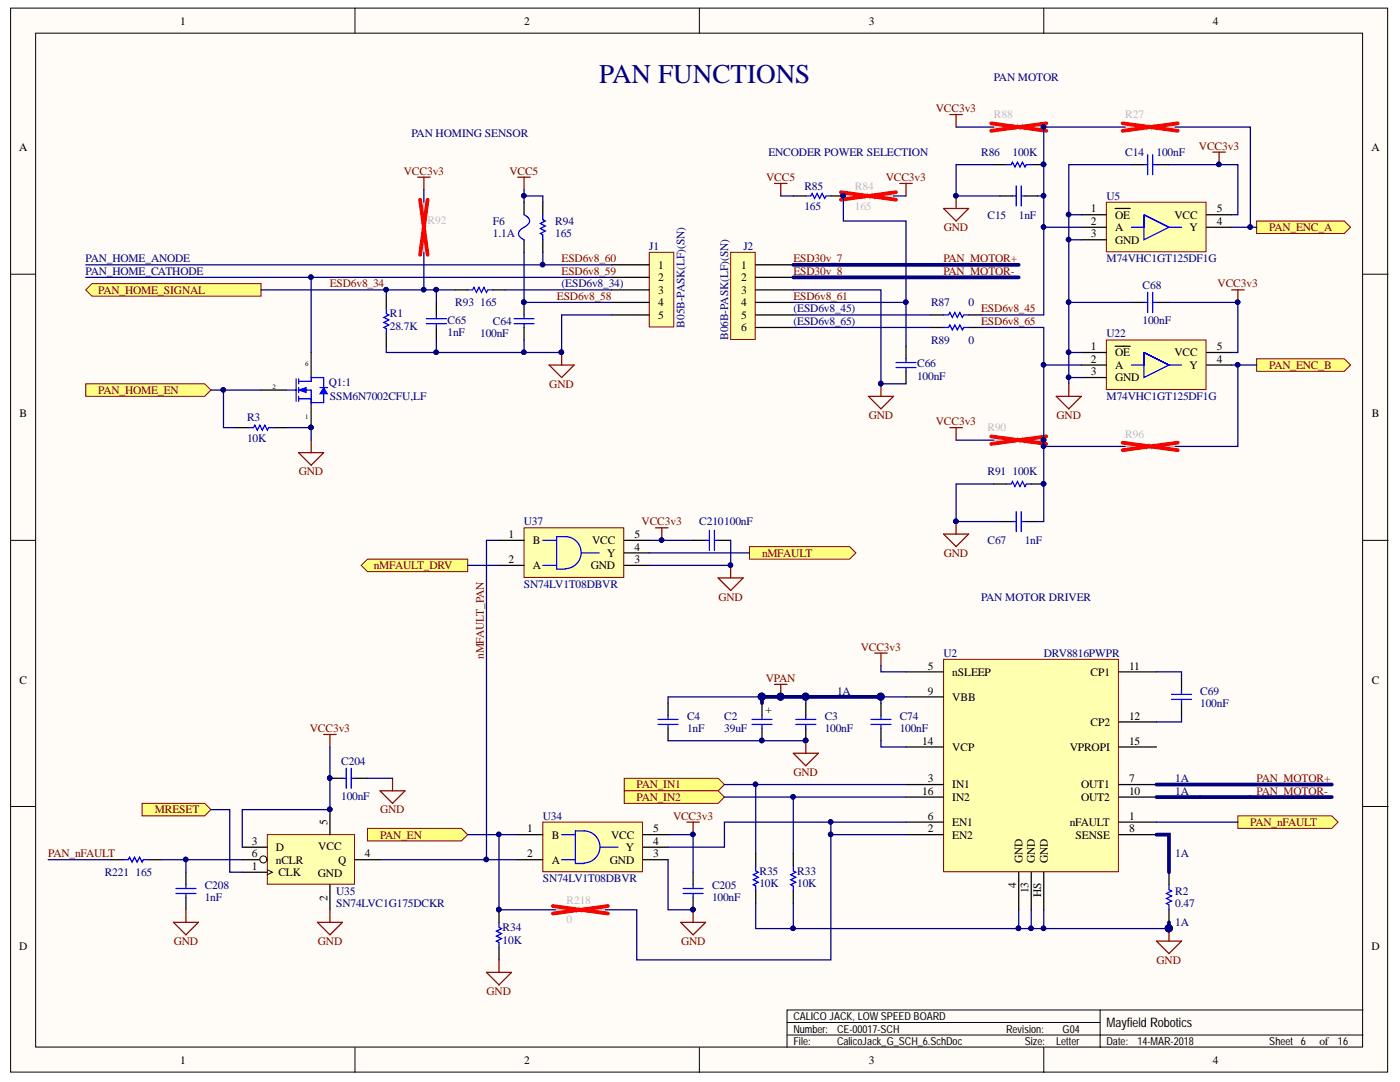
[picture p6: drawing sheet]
<svg xmlns="http://www.w3.org/2000/svg" width="279mm" height="216mm" viewBox="0 0 279 216" stroke-linecap="round" stroke-linejoin="round" font-family="sans-serif">
<g fill="#fffcf8" stroke="#000" stroke-width=".2">
<path d="M2.1 1.6h274.8v212.3h-274.8z"/>
<path d="M7.1 6.6h264.8v202.3h-264.8z"/>
</g>
<g fill="none" stroke="#000" stroke-width=".2">
<path d="M70.8 1.6v5M139.6 1.6v5M208.3 1.6v5M2.1 54.7h5M272 54.7h5M2.1 107.8h5M272 107.8h5M2.1 160.9h5M272 160.9h5M70.8 209v5M139.6 209v5M157.1 206.5h114.9"/>
<path d="M157.1 204h62.5M208.3 209v5M219.6 201.5v7.5M272 201.5h-114.9v7.5"/>
</g>
<path d="M17.1 57.8l1.3-1.2h33.7v2.5h-33.7z" fill-rule="evenodd" fill="#ffff80" stroke="#800000" stroke-width=".2"/>
<path d="M83.3 35.4h2.5M84.6 35.4v2.5M103.3 35.4h2.5M104.6 35.4v2.5M109.6 72.8h5l-2.5 2.5zM112.1 70.3v2.5M59.6 90.3h5l-2.5 2.5zM62.1 87.8v2.5" fill="none" stroke="#800000" stroke-width=".25"/>
<circle cx="112" cy="70.3" r=".45" fill="#000080" stroke="#000080" stroke-width=".2"/>
<path d="M108.3 40.4v2.5M108.3 47.8v2.5" fill="none" stroke="#000" stroke-width=".25"/>
<path d="M108.3 42.9v.9l.5 .3-1 .5 1 .5-1 .5 1 .5-1 .5 .5 .2v1" fill="none" stroke="#00f" stroke-width=".25"/>
<path d="M17.1 76.6h23.8l1.2 1.2-1.2 1.3h-23.8z" fill-rule="evenodd" fill="#ffff80" stroke="#800000" stroke-width=".2"/>
<path d="M188.3 131.6h34.9v42.3h-34.9z" fill="#ffffb0" stroke="#800000" stroke-width=".2"/>
<g fill="none" stroke="#000" stroke-width=".25">
<path d="M180.8 134.1h7.5M180.8 139.1h7.5M223.3 134.1h7.5M180.8 159h7.5M180.8 149.1h7.5M180.8 156.5h7.5M223.3 159h7.5M223.3 149.1h7.5M223.3 156.5h7.5M223.3 144.1h7.5M180.8 164h7.5M180.8 166.5h7.5"/>
<path d="M203.3 174v7.5M205.8 174v7.5M208.3 174v7.5M223.3 164h7.5M223.3 166.5h7.5"/>
</g>
<g fill="#ffff80" stroke="#800000" stroke-width=".2">
<path d="M124.6 155.3h18.7l1.3 1.2-1.3 1.3h-18.7z" fill-rule="evenodd"/>
<path d="M124.6 157.8h18.7l1.3 1.2-1.3 1.3h-18.7z" fill-rule="evenodd"/>
<path d="M73.3 165.3h18.8l1.2 1.2-1.2 1.3h-18.8z" fill-rule="evenodd"/>
<path d="M247 162.8h18.8l1.2 1.2-1.2 1.3h-18.8z" fill-rule="evenodd"/>
</g>
<path d="M174.6 130.3h2.5M175.8 130.3v2.5" fill="none" stroke="#800000" stroke-width=".25"/>
<g fill="#ffff80" stroke="#800000" stroke-width=".2">
<path d="M250.8 44.1h17.5l1.2 1.2-1.2 1.3h-17.5z" fill-rule="evenodd"/>
<path d="M250.8 71.6h17.5l1.2 1.2-1.2 1.3h-17.5z" fill-rule="evenodd"/>
</g>
<path d="M173.3 79.1h5l-2.5 2.5zM175.8 76.6v2.5M189.6 85.3h2.5M190.8 85.3v2.5M154.6 136.6h2.5M155.8 136.6v2.5" fill="none" stroke="#800000" stroke-width=".25"/>
<g fill="#000080" stroke="#000080" stroke-width=".2">
<circle cx="175.8" cy="76.5" r=".45"/>
<circle cx="155.8" cy="139" r=".7"/>
<circle cx="208.3" cy="25.3" r=".45"/>
<circle cx="208.3" cy="87.8" r=".45"/>
<circle cx="104.5" cy="60.3" r=".45"/>
<circle cx="160.8" cy="147.8" r=".45"/>
<circle cx="62" cy="85.3" r=".45"/>
</g>
<g fill="none" stroke="#000" stroke-width=".25">
<path d="M199.6 39.1h2.5M204.6 39.1h2.5M90.8 57.8h2.5M98.3 57.8h2.5M52.1 77.8h5M62.1 70.3v5M104.6 60.3v2.5M104.6 65.3v2.5M180.8 69.1v2.5M180.8 74.1v2.5M185.8 62.8h2.5M185.8 65.3h2.5"/>
<path d="M193.3 62.8h2.5M193.3 65.3h2.5M62.1 80.3v5M199.6 104.1h2.5M204.6 104.1h2.5M235.8 135.3v2.5M160.8 140.3v2.5M160.8 145.3v2.5M175.8 140.3v2.5M175.8 145.3v2.5M235.8 140.3v2.5"/>
</g>
<g fill="none" stroke="#00f" stroke-width=".25">
<path d="M202.1 39.1h.7M202.8 37.1v4M203.8 37.1v4M203.8 39.1h.8M93.3 57.8h1l.3-.5 .5 1 .5-1 .5 1 .5-1 .5 1 .2-.5h1M57.1 77.8h2M59.1 75.6v4.5M59.6 79.6h2.5M59.6 77.8h2.5v2.5M59.6 76.1h2.5M59.6 75.6v1M59.6 77.3v1"/>
<path d="M59.6 79.1v1M64.6 75.3v2M102.6 63.6h4M102.6 64.6h4M104.6 62.8v.8M104.6 64.6v.7M178.8 72.3h4M178.8 73.3h4M180.8 71.6v.7M180.8 73.3v.8M188.3 62.8h1l.3-.5 .5 1 .5-1 .5 1 .5-1 .5 1 .2-.5h1M188.3 65.3h1l.3-.5 .5 1 .5-1 .5 1 .5-1 .5 1 .2-.5h1"/>
<path d="M202.1 104.1h.7M202.8 102.1v4M203.8 102.1v4M203.8 104.1h.8M233.8 138.6h4M233.8 139.6h4M235.8 137.8v.8M235.8 139.6v.7M158.8 143.6h4M158.8 144.6h4M160.8 142.8v.8M160.8 144.6v.7"/>
<path d="M173.8 143.6h4M173.8 144.6h4M175.8 142.8v.8M175.8 144.6v.7"/>
</g>
<path d="M198.3 25.4h3.5l.3-.5 .5 1 .5-1 .5 1 .5-1 .5 1 .2-.5h3.5M84.6 40.4v3.4l.5 .3-1 .5 1 .5-1 .5 1 .5-1 .5 .5 .2v3.5M198.3 87.8h3.5l.3-.5 .5 1 .5-1 .5 1 .5-1 .5 1 .2-.5h3.5" fill="none" stroke="#bfbebc" stroke-width=".25"/>
<path d="M83.8 39.9l1.5 10.9M85.3 39.9l-1.5 10.9M197.8 24.6l11 1.5M208.8 24.6l-11 1.5M197.8 87.1l11 1.5M208.8 87.1l-11 1.5" fill="none" stroke="#f00" stroke-width=".75"/>
<path d="M59.6 77.8l1.5-.5v1z" fill="#00f"/>
<path d="M59.6 77.8l1.5-.5v1z" fill="none" stroke="#00f" stroke-width=".2"/>
<path d="M62.1 79.6v.7M64.6 75.3h-2.5v.8M64.6 78.6v1.7" fill="none" stroke="#00f" stroke-width=".25"/>
<path d="M64.6 77.3l.7 1.3h-1.5z" fill="#00f"/>
<path d="M64.6 77.3l.7 1.3h-1.5z" fill="none" stroke="#00f" stroke-width=".2"/>
<g fill="none" stroke="#00f" stroke-width=".25">
<path d="M63.8 77.3h1.5M77.1 61.6v1l.5 .2-1 .5 1 .5-1 .5 1 .5-1 .5 .5 .3v1M85.1 63.6h4M85.1 64.6h4M87.1 62.8v.8M87.1 64.6v.7M49.6 85.3h1l.3-.5 .5 1 .5-1 .4 1 .5-1 .5 1 .3-.5h1M62.1 80.3h2.5M150.1 144.6h4M150.1 143.6h4M152.1 142.8v.8M152.1 144.6v.7"/>
<path d="M150.8 172.8v1l.5 .2-1 .5 1 .5-1 .5 1 .5-1 .5 .5 .3v1M158.3 172.8v1l.5 .2-1 .5 1 .5-1 .5 1 .5-1 .5 .5 .3v1M233.3 176.5v1l.5 .3-1 .5 1 .5-1 .5 1 .5-1 .5 .5 .2v1M99.6 184v1l.5 .3-1 .5 1 .5-1 .5 1 .5-1 .5 .5 .2v1"/>
</g>
<g fill="#000080" stroke="#000080" stroke-width=".2">
<circle cx="62" cy="85.3" r=".45"/>
<circle cx="233.2" cy="185.2" r=".7"/>
<circle cx="160.8" cy="147.8" r=".45"/>
<circle cx="99.5" cy="181.5" r=".45"/>
<circle cx="152" cy="147.8" r=".45"/>
</g>
<g fill="none" stroke="#000" stroke-width=".25">
<path d="M77.1 59.1v2.5M77.1 66.6v2.5M87.1 60.3v2.5M87.1 65.3v2.5M47.1 85.3h2.5M54.6 85.3h2.5M152.1 140.3v2.5M152.1 145.3v2.5M150.8 170.3v2.5M150.8 177.8v2.5M158.3 170.3v2.5M158.3 177.8v2.5"/>
<path d="M233.3 174v2.5M99.6 181.5v2.5M99.6 189v2.5M233.3 181.5v2.5"/>
</g>
<path d="M158.3 150.3h5l-2.5 2.5zM160.8 147.8v2.5M230.8 187.8h5l-2.5 2.5zM233.3 185.3v2.5" fill="none" stroke="#800000" stroke-width=".25"/>
<path d="M220.8 40.4h19.9v9.8h-19.9z" fill="#ffffb0" stroke="#800000" stroke-width=".2"/>
<path d="M215.8 42.9h5M215.8 45.3h5M215.8 47.8h5M222.6 41.6h2.9M240.8 42.9h5M240.8 45.3h5" fill="none" stroke="#000" stroke-width=".25"/>
<path d="M225.8 45.3h2.5v-2.4v4.9l5-2.5-5-2.4 5 2.4h2.5" fill="none" stroke="#00f" stroke-width=".25"/>
<path d="M220.8 67.8h19.9v9.9h-19.9z" fill="#ffffb0" stroke="#800000" stroke-width=".2"/>
<g fill="none" stroke="#000" stroke-width=".25">
<path d="M198.3 32.9h2.5M205.8 32.9h2.5M225.8 32.9h2.5M230.8 32.9h2.5M215.8 70.3h5M215.8 72.8h5M215.8 75.3h5M222.6 69.1h2.9M225.8 60.3h2.5M230.8 60.3h2.5M240.8 70.3h5M240.8 72.8h5"/>
<path d="M198.3 96.6h2.5M205.8 96.6h2.5M133.3 140.3v2.5M133.3 145.3v2.5"/>
</g>
<g fill="none" stroke="#00f" stroke-width=".25">
<path d="M200.8 32.9h1l.3-.5 .5 1 .5-1 .5 1 .5-1 .5 1 .2-.5h1M228.3 32.9h.7M229 30.9v4M230 30.9v4M230 32.9h.8M229 58.3v4M230 58.3v4M225.8 72.8h2.5v-2.5v5l5-2.5-5-2.5 5 2.5h2.5M228.3 60.3h.7M230 60.3h.8M200.8 96.6h1l.3-.5 .5 1 .5-1 .5 1 .5-1 .5 1 .2-.5h1M131.3 143.6h4"/>
<path d="M131.3 144.6h4M133.3 142.8v.8M133.3 144.6v.7"/>
</g>
<g fill="none" stroke="#800000" stroke-width=".25">
<path d="M154.6 36.6h2.5M155.8 36.6v2.5M179.6 36.6h2.5M180.8 36.6v2.5M189.6 22.9h2.5M190.8 22.9v2.5M190.8 39.1v2.5M242 30.4h2.5M243.3 30.4v2.5M188.3 41.6h5l-2.5 2.5zM245.8 57.8h2.5M247 57.8v2.5"/>
<path d="M210.8 79.1h5l-2.5 2.5zM213.3 76.6v2.5M188.3 106.6h5l-2.5 2.5zM190.8 104.1v2.5"/>
</g>
<path d="M224.5 25.4h3.5l.3-.5 .5 1 .5-1 .5 1 .5-1 .5 1 .2-.5h3.5M224.5 89.1h3.5l.3-.5 .5 1 .5-1 .5 1 .5-1 .5 1 .2-.5h3.5" fill="none" stroke="#bfbebc" stroke-width=".25"/>
<path d="M224 24.6l11 1.5M235 24.6l-11 1.5M224 88.3l11 1.5M235 88.3l-11 1.5" fill="none" stroke="#f00" stroke-width=".75"/>
<g fill="#000080" stroke="#000080" stroke-width=".2">
<circle cx="243.2" cy="32.8" r=".45"/>
<circle cx="247" cy="60.3" r=".45"/>
<circle cx="190.8" cy="39.1" r=".45"/>
<circle cx="190.8" cy="104" r=".45"/>
<circle cx="208.3" cy="96.5" r=".45"/>
<circle cx="208.3" cy="32.8" r=".45"/>
</g>
<path d="M129.6 50.3h4.9v14.9h-4.9z" fill="#ffffb0" stroke="#800000" stroke-width=".2"/>
<path d="M122.1 52.8h7.5M122.1 55.3h7.5M122.1 57.8h7.5M122.1 60.3h7.5M122.1 62.8h7.5" fill="none" stroke="#000" stroke-width=".25"/>
<path d="M145.8 50.3h4.9v17.4h-4.9z" fill="#ffffb0" stroke="#800000" stroke-width=".2"/>
<path d="M150.8 52.8h7.5M150.8 55.3h7.5M150.8 57.8h7.5M150.8 60.3h7.5M150.8 62.8h7.5M150.8 65.3h7.5" fill="none" stroke="#000" stroke-width=".25"/>
<path d="M53.3 166.5h17.4v9.9h-17.4z" fill="#ffffb0" stroke="#800000" stroke-width=".2"/>
<path d="M48.4 174h4.9M48.4 171.5h4.9M65.8 161.5v5M65.8 176.5v5" fill="none" stroke="#000" stroke-width=".25"/>
<circle cx="65.8" cy="161.5" r=".45" fill="#000080" stroke="#000080" stroke-width=".2"/>
<path d="M53.3 173.5l1 .5-1 .5" fill="none" stroke="#000" stroke-width=".2"/>
<circle cx="52.5" cy="171.5" r=".7" fill="#fffcf8" stroke="#000" stroke-width=".2"/>
<path d="M48.4 169h4.9M70.8 171.5h5" fill="none" stroke="#000" stroke-width=".25"/>
<circle cx="65.8" cy="161.5" r=".45" fill="#000080" stroke="#000080" stroke-width=".2"/>
<path d="M108.3 164h19.9v9.9h-19.9z" fill="#ffffb0" stroke="#800000" stroke-width=".2"/>
<path d="M65.8 155.3h2.5M70.8 155.3h2.5M103.3 166.5h5M103.3 171.5h5M128.3 166.5h5M128.3 171.5h5M128.3 169h5M138.3 174v2.5M138.3 179v2.5" fill="none" stroke="#000" stroke-width=".25"/>
<g fill="none" stroke="#00f" stroke-width=".25">
<path d="M68.3 155.3h.8M69.1 153.3v4M70.1 153.3v4M70.1 155.3h.7M112.1 166.5h2.7M112.1 171.5h2.7M116.6 165.8a3.2 3.2 0 0 1 3.1 3.2 3.2 3.2 0 0 1-3.1 3.2M116.6 165.8h-1.8v6.5h1.8M119.8 169h3.5M136.3 177.3h4M136.3 178.3h4M138.3 176.5v.8"/>
<path d="M138.3 178.3v.7"/>
</g>
<g fill="#000080" stroke="#000080" stroke-width=".2">
<circle cx="138.3" cy="181.5" r=".45"/>
<circle cx="138.3" cy="166.5" r=".45"/>
<circle cx="65.8" cy="155.3" r=".45"/>
</g>
<path d="M64.6 146.6h2.5M65.8 146.6v2.5M75.8 157.8h5l-2.5 2.5zM78.3 155.3v2.5M137.1 164h2.5M138.3 164v2.5M63.3 184h5l-2.5 2.5zM65.8 181.5v2.5M97.1 194h5l-2.5 2.5zM99.6 191.5v2.5M135.8 184h5l-2.5 2.5zM138.3 181.5v2.5" fill="none" stroke="#800000" stroke-width=".25"/>
<path d="M28.4 160.3h12.5l1.2 1.2-1.2 1.3h-12.5z" fill-rule="evenodd" fill="#ffff80" stroke="#800000" stroke-width=".2"/>
<path d="M110.8 181.5h3.5l.3-.5 .5 1 .5-1 .5 1 .5-1 .5 1 .2-.5h3.5" fill="none" stroke="#bfbebc" stroke-width=".25"/>
<path d="M110.3 180.8l11 1.5M121.3 180.8l-11 1.5" fill="none" stroke="#f00" stroke-width=".75"/>
<path d="M22.1 171.5h2.5M29.6 171.5h2.5M37.1 174v2.5M37.1 179v2.5" fill="none" stroke="#000" stroke-width=".25"/>
<path d="M24.6 171.5h1l.3-.5 .5 1 .5-1 .5 1 .5-1 .5 1 .2-.5h1M35.1 177.3h4M35.1 178.3h4M37.1 176.5v.8M37.1 178.3v.7" fill="none" stroke="#00f" stroke-width=".25"/>
<path d="M34.6 184h5l-2.5 2.5zM37.1 181.5v2.5" fill="none" stroke="#800000" stroke-width=".25"/>
<path d="M72.1 112.8l1.2-1.2h20v2.5h-20z" fill-rule="evenodd" fill="#ffff80" stroke="#800000" stroke-width=".2"/>
<path d="M104.6 105.3h19.9v9.9h-19.9z" fill="#ffffb0" stroke="#800000" stroke-width=".2"/>
<path d="M99.6 107.8h5M99.6 112.8h5M124.6 107.8h5M124.6 112.8h5M124.6 110.3h5M138.3 107.8h2.5M143.3 107.8h2.5" fill="none" stroke="#000" stroke-width=".25"/>
<path d="M108.3 107.8h2.8M108.3 112.8h2.8M112.8 113.5a3.2 3.2 0 0 0 3.2-3.2 3.2 3.2 0 0 0-3.2-3.2h-1.7v6.5h1.7M116.1 110.3h3.5M140.8 107.8h.8M141.6 105.8v4M142.6 107.8h.7M142.6 105.8v4" fill="none" stroke="#00f" stroke-width=".25"/>
<path d="M130.8 105.3h2.5M132.1 105.3v2.5M143.3 115.3h5l-2.5 2.5zM145.8 112.8v2.5" fill="none" stroke="#800000" stroke-width=".25"/>
<g fill="#000080" stroke="#000080" stroke-width=".2">
<circle cx="132" cy="107.8" r=".45"/>
<circle cx="145.8" cy="112.8" r=".45"/>
</g>
<path d="M149.6 109.1h20l1.2 1.2-1.2 1.3h-20z" fill-rule="evenodd" fill="#ffff80" stroke="#800000" stroke-width=".2"/>
<path d="M158.3 39.1h2.5M165.8 39.1h2.5M104.6 40.4v2.5M104.6 47.8v2.5" fill="none" stroke="#000" stroke-width=".25"/>
<path d="M160.8 39.1h1l.3-.5 .5 1 .5-1 .5 1 .5-1 .5 1 .2-.5h1M104.6 42.9l.2 .1a1.16 1.16 0 0 1 .9 1.1 1.16 1.16 0 0 1-.9 1.1l-.4 .2a1.18 1.18 0 0 0-.9 1 1.18 1.18 0 0 0 .7 1.2l.4 .2" fill="none" stroke="#00f" stroke-width=".25"/>
<g fill="#000080" stroke="#000080" stroke-width=".2">
<circle cx="168.3" cy="39.1" r=".45"/>
<circle cx="84.5" cy="57.8" r=".45"/>
<circle cx="108.3" cy="52.8" r=".45"/>
<circle cx="150.8" cy="156.5" r=".45"/>
<circle cx="158.3" cy="159" r=".45"/>
<circle cx="165.8" cy="166.5" r=".45"/>
<circle cx="165.8" cy="164" r=".45"/>
<circle cx="175.8" cy="139" r=".7"/>
<circle cx="160.8" cy="139" r=".7"/>
<circle cx="155.8" cy="139" r=".7"/>
<circle cx="152" cy="139" r=".7"/>
<circle cx="44.6" cy="77.8" r=".45"/>
<circle cx="62" cy="85.3" r=".45"/>
<circle cx="87" cy="57.8" r=".45"/>
<circle cx="104.5" cy="70.3" r=".45"/>
<circle cx="112" cy="70.3" r=".45"/>
<circle cx="87" cy="70.3" r=".45"/>
<circle cx="158.3" cy="185.2" r=".45"/>
<circle cx="203.3" cy="185.2" r=".45"/>
<circle cx="205.8" cy="185.2" r=".45"/>
<circle cx="208.3" cy="185.2" r=".45"/>
<circle cx="233.2" cy="185.2" r=".7"/>
<circle cx="62" cy="55.3" r=".45"/>
<circle cx="175.8" cy="76.5" r=".45"/>
<circle cx="180.8" cy="60.3" r=".45"/>
<circle cx="249.5" cy="45.3" r=".45"/>
<circle cx="247" cy="72.8" r=".45"/>
<circle cx="208.3" cy="45.3" r=".45"/>
<circle cx="208.3" cy="72.8" r=".45"/>
<circle cx="213.3" cy="42.8" r=".45"/>
<circle cx="213.3" cy="47.8" r=".45"/>
<circle cx="213.3" cy="60.3" r=".45"/>
<circle cx="213.3" cy="70.3" r=".45"/>
<circle cx="213.3" cy="75.3" r=".45"/>
<circle cx="243.2" cy="32.8" r=".45"/>
<circle cx="247" cy="60.3" r=".45"/>
<circle cx="208.3" cy="25.3" r=".45"/>
<circle cx="208.3" cy="32.8" r=".45"/>
<circle cx="208.3" cy="39.1" r=".45"/>
<circle cx="190.8" cy="39.1" r=".45"/>
<circle cx="190.8" cy="104" r=".45"/>
<circle cx="208.3" cy="89" r=".45"/>
<circle cx="208.3" cy="96.5" r=".45"/>
<circle cx="208.3" cy="87.8" r=".45"/>
<circle cx="77" cy="57.8" r=".45"/>
<circle cx="152" cy="147.8" r=".45"/>
<circle cx="160.8" cy="147.8" r=".45"/>
<circle cx="138.3" cy="181.5" r=".45"/>
<circle cx="138.3" cy="166.5" r=".45"/>
<circle cx="65.8" cy="161.5" r=".45"/>
<circle cx="65.8" cy="155.3" r=".45"/>
<circle cx="37.1" cy="171.5" r=".45"/>
<circle cx="99.5" cy="181.5" r=".45"/>
<circle cx="99.5" cy="166.5" r=".45"/>
<circle cx="97" cy="171.5" r=".45"/>
<circle cx="132" cy="107.8" r=".45"/>
<circle cx="145.8" cy="112.8" r=".45"/>
<circle cx="104.5" cy="39.1" r=".45"/>
<circle cx="104.5" cy="60.3" r=".45"/>
</g>
<path d="M168.3 39.1h3.5l.3-.5 .5 1 .5-1 .5 1 .5-1 .5 1 .2-.5h3.5" fill="none" stroke="#bfbebc" stroke-width=".25"/>
<path d="M167.8 38.4l11 1.5M178.8 38.4l-11 1.5" fill="none" stroke="#f00" stroke-width=".75"/>
<g fill="none" stroke="#000080" stroke-width=".25">
<path d="M84.6 37.9v2.5M104.6 37.9v1.2M155.8 39.1h2.5M168.3 39.1v5h12.5v16.2M178.3 39.1h2.5M190.8 25.4h7.5M198.3 32.9h-7.5v6.2h8.8M207.1 39.1h1.2M224.5 25.4h-16.2v19.9M225.8 32.9h-12.5v43.7M233.3 32.9h13.7v10h-1.2M234.5 25.4h15v19.9"/>
<path d="M17.1 52.8h105M17.1 55.3h105M52.1 57.8h25M62.1 55.3v15M84.6 50.3v7.5M87.1 57.8v2.5M90.8 57.8h-13.7v1.3M100.8 57.8h21.3M104.6 40.4v-1.3h3.7v1.3M104.6 50.3v10h17.5M108.3 50.3v2.5M158.3 57.8h17.5v18.8h5"/>
<path d="M213.3 47.8h2.5M213.3 42.9h2.5M215.8 45.3h-7.5v17.5h-12.5M245.8 45.3h5M42.1 77.8h10M44.6 77.8v7.5h2.5M77.1 69.1v1.2h10M87.1 67.8v2.5h17.5M122.1 62.8h-10v7.5h-7.5v-2.5M158.3 60.3h22.5v8.8M158.3 62.8h27.5M158.3 65.3h27.5"/>
<path d="M195.8 65.3h12.5v7.5h7.5M208.3 72.8v31.3h-1.2M213.3 75.3h2.5M213.3 70.3h2.5M213.3 60.3h12.5M233.3 60.3h13.7v10h-1.2M245.8 72.8h5M247 72.8v16.3h-12.5M57.1 85.3h5v2.5M190.8 87.8h7.5M198.3 96.6h-7.5v7.5h8.8M208.3 89.1h16.2"/>
<path d="M93.3 112.8h6.3M99.6 107.8h-2.5v63.7M129.6 107.8h8.7M129.6 110.3h20M145.8 107.8v5h-16.2M152.1 139.1h-18.8v1.2M160.8 139.1v1.2M175.8 132.8v1.3h5M180.8 139.1h-5v1.2M230.8 134.1h5v1.2M65.8 149.1v12.4h-17.4v7.5M73.3 155.3h5"/>
<path d="M133.3 147.8h27.5M144.6 156.5h36.2M144.6 159h36.2M150.8 156.5v13.8M158.3 159v11.3M175.8 147.8v1.3h5M235.8 142.8v1.3h-5M9.6 171.5h12.5M32.1 171.5h16.3M37.1 171.5v2.5M42.1 161.5h3.8v12.5h2.5M75.8 171.5h27.5"/>
<path d="M93.3 166.5h10M99.6 166.5v15h11.2M133.3 171.5v10h5M133.3 166.5h5v7.5M165.8 164v2.5h15M165.8 166.5v25h-38.7v-10h-6.3M180.8 164h-36.2v5h-11.3M230.8 164h16.2M150.8 180.3v5h52.5M158.3 180.3v5M203.3 185.3h30M203.3 181.5v3.8"/>
<path d="M205.8 181.5v3.8M208.3 181.5v3.8"/>
</g>
<path d="M158.3 52.8h45M158.3 55.3h45M175.8 139.1h-23.7v1.2M230.8 156.5h35M230.8 159h35M230.8 166.5h2.5v7.5M233.3 184v1.3" fill="none" stroke="#000080" stroke-width=".75"/>
<text font-size="5.4" fill="#000080" x="119.6" y="16.7">PAN FUNCTIONS</text>
<text font-size="2.6" x="220.8" y="205">Mayfield Robotics</text>
<g font-size="2.3">
<text x="35.9" y="4.9">1</text>
<text x="104.6" y="4.9">2</text>
<text x="173.4" y="4.9">3</text>
<text x="242.1" y="4.9">4</text>
<text x="3.8" y="30.2">A</text>
<text x="273.7" y="30.2">A</text>
<text x="217.7" y="42.4">1</text>
<text x="217.7" y="44.9">2</text>
<text x="217.7" y="47.4">3</text>
<text x="222.5" y="43.6">OE</text>
<text x="222.5" y="46.1">A</text>
<text x="234.4" y="43.6">VCC</text>
<text x="237.4" y="46.1">Y</text>
<text x="242.8" y="44.9">4</text>
<text x="242.8" y="42.4">5</text>
<text x="131.4" y="53.6">1</text>
<text x="147.9" y="53.6">1</text>
<text x="222.5" y="48.6">GND</text>
<text x="131.4" y="56.1">2</text>
<text x="131.4" y="58.6">3</text>
<text x="147.9" y="56.1">2</text>
<text x="147.9" y="58.6">3</text>
<text x="131.4" y="61.1">4</text>
<text x="131.4" y="63.6">5</text>
<text x="147.9" y="61.1">4</text>
<text x="147.9" y="63.6">5</text>
<text x="147.9" y="66.1">6</text>
<text x="217.7" y="69.8">1</text>
<text x="222.5" y="71.1">OE</text>
<text x="234.4" y="71.1">VCC</text>
<text x="242.8" y="69.8">5</text>
<text x="217.7" y="72.4">2</text>
<text x="217.7" y="74.8">3</text>
<text x="222.5" y="73.6">A</text>
<text x="222.5" y="76.1">GND</text>
<text x="237.4" y="73.6">Y</text>
<text x="242.8" y="72.4">4</text>
<text x="3.9" y="83.3">B</text>
<text x="273.8" y="83.3">B</text>
<text x="101.5" y="107.3">1</text>
<text x="126.6" y="107.3">5</text>
<text x="101.5" y="112.3">2</text>
<text x="106.3" y="108.6">B</text>
<text x="106.3" y="113.6">A</text>
<text x="117.9" y="113.6">GND</text>
<text x="118.2" y="108.6">VCC</text>
<text x="121.2" y="111.1">Y</text>
<text x="126.6" y="112.3">3</text>
<text x="126.6" y="109.8">4</text>
<text x="3.9" y="136.4">C</text>
<text x="185.1" y="133.6">5</text>
<text x="190.1" y="134.8">nSLEEP</text>
<text x="217.6" y="134.8">CP1</text>
<text x="225.3" y="133.6">11</text>
<text x="273.8" y="136.4">C</text>
<text x="152.8" y="141" transform="rotate(90 152.8 141)">+</text>
<text x="185.1" y="138.6">9</text>
<text x="190.1" y="139.8">VBB</text>
<text x="225.3" y="143.6">12</text>
<text x="184" y="148.6">14</text>
<text x="190.1" y="149.8">VCP</text>
<text x="213.5" y="149.8">VPROPI</text>
<text x="217.6" y="144.9">CP2</text>
<text x="225.3" y="148.6">15</text>
<text x="184" y="158.6">16</text>
<text x="185.1" y="156.1">3</text>
<text x="190.1" y="159.8">IN2</text>
<text x="190.1" y="157.3">IN1</text>
<text x="215.8" y="159.8">OUT2</text>
<text x="215.8" y="157.3">OUT1</text>
<text x="225.3" y="158.6">10</text>
<text x="225.3" y="156.1">7</text>
<text x="65.4" y="164.6" transform="rotate(-90 65.4 164.6)">5</text>
<text x="105.2" y="166.1">1</text>
<text x="110.1" y="167.3">B</text>
<text x="122" y="167.3">VCC</text>
<text x="130.3" y="166.1">5</text>
<text x="185.1" y="163.5">6</text>
<text x="185.1" y="166.1">2</text>
<text x="190.1" y="164.8">EN1</text>
<text x="190.1" y="167.3">EN2</text>
<text x="213.5" y="164.8">nFAULT</text>
<text x="214.7" y="167.3">SENSE</text>
<text x="225.3" y="163.5">1</text>
<text x="225.3" y="166.1">8</text>
<text x="50.2" y="173.5">1</text>
<text x="50.2" y="171.1">6</text>
<text x="50.2" y="168.5">3</text>
<text x="55.1" y="172.3">nCLR</text>
<text x="55.1" y="169.8">D</text>
<text x="63.5" y="169.5">VCC</text>
<text x="67.5" y="172.3">Q</text>
<text x="72.8" y="171.1">4</text>
<text x="105.2" y="171.1">2</text>
<text x="110.1" y="172.3">A</text>
<text x="121.7" y="172.3">GND</text>
<text x="124.9" y="169.8">Y</text>
<text x="130.3" y="171.1">3</text>
<text x="130.3" y="168.5">4</text>
<text x="204.1" y="172.3" transform="rotate(-90 204.1 172.3)">GND</text>
<text x="206.5" y="172.3" transform="rotate(-90 206.5 172.3)">GND</text>
<text x="209.1" y="172.3" transform="rotate(-90 209.1 172.3)">GND</text>
<text x="55.6" y="174.8">CLK</text>
<text x="63.4" y="175">GND</text>
<text x="65.4" y="179.7" transform="rotate(-90 65.4 179.7)">2</text>
<text x="202.8" y="177.2" transform="rotate(-90 202.8 177.2)">4</text>
<text x="205.3" y="178.3" transform="rotate(-90 205.3 178.3)">13</text>
<text x="207.8" y="178.9" transform="rotate(-90 207.8 178.9)">HS</text>
<text x="3.8" y="189.5">D</text>
<text x="273.7" y="189.5">D</text>
<text x="263.3" y="208.5">of</text>
<text x="35.9" y="212.2">1</text>
<text x="104.6" y="212.2">2</text>
<text x="173.4" y="212.2">3</text>
<text x="242.1" y="212.2">4</text>
</g>
<g font-size="2.3" fill="#000080">
<text x="198.3" y="16.2">PAN MOTOR</text>
<text x="82.1" y="27.4">PAN HOMING SENSOR</text>
<text x="153.3" y="31.1">ENCODER POWER SELECTION</text>
<text x="195.8" y="31.1">R86</text>
<text x="202.1" y="31.1">100K</text>
<text x="224.6" y="31.1">C14</text>
<text x="230.8" y="31.1">100nF</text>
<text x="160.5" y="41.9">165</text>
<text x="160.5" y="37.9">R85</text>
<text x="220.8" y="39.8">U5</text>
<text x="98.4" y="47.4">1.1A</text>
<text x="98.4" y="44.9">F6</text>
<text x="110.8" y="47.4">165</text>
<text x="110.8" y="44.9">R94</text>
<text x="197.1" y="43.6">C15</text>
<text x="203.3" y="43.6">1nF</text>
<text x="17.1" y="52.3">PAN_HOME_ANODE</text>
<text x="129.6" y="49.9">J1</text>
<text x="148.4" y="49.9">J2</text>
<text x="220.8" y="52.3">M74VHC1GT125DF1G</text>
<text x="17.1" y="54.9">PAN_HOME_CATHODE</text>
<text x="112.1" y="57.3">(ESD6v8_34)</text>
<text x="228" y="57.6">C68</text>
<text x="77.8" y="65.9">28.7K</text>
<text x="77.8" y="63.3">R1</text>
<text x="89.3" y="64.6">C65</text>
<text x="90.8" y="61.1">R93</text>
<text x="95.8" y="61.1">165</text>
<text x="98.4" y="64.9">C64</text>
<text x="136.6" y="65.4" transform="rotate(-90 136.6 65.4)">B05B-PASK(LF)(SN)</text>
<text x="158.3" y="62.3">(ESD6v8_45)</text>
<text x="158.3" y="64.9">(ESD6v8_65)</text>
<text x="185.8" y="61.1">R87</text>
<text x="193.3" y="61.1">0</text>
<text x="228" y="64.6">100nF</text>
<text x="89.3" y="67.1">1nF</text>
<text x="95.8" y="67.3">100nF</text>
<text x="145.3" y="67.8" transform="rotate(-90 145.3 67.8)">B06B-PASK(LF)(SN)</text>
<text x="185.8" y="68.6">R89</text>
<text x="193.3" y="68.6">0</text>
<text x="220.8" y="67.3">U22</text>
<text x="65.6" y="77.1">Q1:1</text>
<text x="183" y="75.9">100nF</text>
<text x="183" y="73.3">C66</text>
<text x="65.8" y="79.8">SSM6N7002CFU,LF</text>
<text x="220.8" y="79.8">M74VHC1GT125DF1G</text>
<text x="49.3" y="88.1">10K</text>
<text x="49.3" y="84.1">R3</text>
<text x="197.1" y="94.9">R91</text>
<text x="202.1" y="94.9">100K</text>
<text x="104.5" y="104.9">U37</text>
<text x="139.6" y="104.9">C210100nF</text>
<text x="197.1" y="108.6">C67</text>
<text x="204.5" y="108.6">1nF</text>
<text x="104.5" y="117.3">SN74LV1T08DBVR</text>
<text x="195.8" y="119.8">PAN MOTOR DRIVER</text>
<text x="188.3" y="131.1">U2</text>
<text x="208.3" y="131.1">DRV8816PWPR</text>
<text x="137.1" y="143.6">C4</text>
<text x="144.5" y="143.6">C2</text>
<text x="164.6" y="143.6">C3</text>
<text x="167" y="138.6">1A</text>
<text x="179.6" y="143.6">C74</text>
<text x="239.5" y="141">100nF</text>
<text x="239.5" y="138.6">C69</text>
<text x="137.1" y="146">1nF</text>
<text x="144.5" y="146">39uF</text>
<text x="164.6" y="146">100nF</text>
<text x="179.6" y="146">100nF</text>
<text x="68.1" y="152.5">C204</text>
<text x="68.1" y="159.6">100nF</text>
<text x="234.5" y="156.1">1A</text>
<text x="234.5" y="158.6">1A</text>
<text x="108.3" y="163.5">U34</text>
<text x="234.5" y="171.1">1A</text>
<text x="20.9" y="174.8">R221</text>
<text x="27.1" y="174.8">165</text>
<text x="40.9" y="179.8">1nF</text>
<text x="40.9" y="177.3">C208</text>
<text x="67.1" y="178.6">U35</text>
<text x="108.3" y="176.1">SN74LV1T08DBVR</text>
<text x="142.1" y="179.8">100nF</text>
<text x="142.1" y="177.3">C205</text>
<text x="151.6" y="177.1">10K</text>
<text x="151.6" y="174.5">R35</text>
<text x="159.1" y="177.1">10K</text>
<text x="159.1" y="174.5">R33</text>
<text x="234.5" y="178.6">R2</text>
<text x="67.1" y="181">SN74LVC1G175DCKR</text>
<text x="100.3" y="185.8">R34</text>
<text x="234.5" y="181">0.47</text>
<text x="234.5" y="184.8">1A</text>
<text x="100.3" y="188.3">10K</text>
</g>
<g font-size="2.3" fill="#800000">
<text x="186.8" y="22.4">VCC3v3</text>
<text x="239.3" y="29.9">VCC3v3</text>
<text x="80.6" y="34.8">VCC3v3</text>
<text x="101.7" y="34.8">VCC5</text>
<text x="152.9" y="36.1">VCC5</text>
<text x="176.8" y="36.1">VCC3v3</text>
<text x="188.4" y="46.1">GND</text>
<text x="253.3" y="46.1">PAN_ENC_A</text>
<text x="112.1" y="52.3">ESD6v8_60</text>
<text x="158.3" y="52.3">ESD30v_7</text>
<text x="188.3" y="52.3">PAN_MOTOR+</text>
<text x="19.6" y="58.6">PAN_HOME_SIGNAL</text>
<text x="65.8" y="57.3">ESD6v8_34</text>
<text x="111.1" y="59.9">ESD6v8_58</text>
<text x="112.1" y="54.9">ESD6v8_59</text>
<text x="158.3" y="54.9">ESD30v_8</text>
<text x="158.3" y="59.9">ESD6v8_61</text>
<text x="188.3" y="54.9">PAN_MOTOR-</text>
<text x="243" y="57.3">VCC3v3</text>
<text x="195.8" y="62.3">ESD6v8_45</text>
<text x="195.8" y="64.9">ESD6v8_65</text>
<text x="109.6" y="77.4">GND</text>
<text x="253.3" y="73.6">PAN_ENC_B</text>
<text x="19.6" y="78.6">PAN_HOME_EN</text>
<text x="173.4" y="83.6">GND</text>
<text x="210.9" y="83.6">GND</text>
<text x="186.8" y="84.8">VCC3v3</text>
<text x="59.6" y="94.9">GND</text>
<text x="128.1" y="104.9">VCC3v3</text>
<text x="74.6" y="113.6">nMFAULT_DRV</text>
<text x="152.1" y="111.1">nMFAULT</text>
<text x="188.4" y="111.1">GND</text>
<text x="143.4" y="119.8">GND</text>
<text x="96.6" y="131.6" transform="rotate(-90 96.6 131.6)">nMFAULT_PAN</text>
<text x="171.8" y="129.8">VCC3v3</text>
<text x="152.8" y="136.1">VPAN</text>
<text x="61.8" y="146">VCC3v3</text>
<text x="158.3" y="154.8">GND</text>
<text x="127" y="157.3">PAN_IN1</text>
<text x="127" y="159.8">PAN_IN2</text>
<text x="250.8" y="156.1">PAN_MOTOR+</text>
<text x="250.8" y="158.6">PAN_MOTOR-</text>
<text x="30.9" y="162.3">MRESET</text>
<text x="75.9" y="167.3">PAN_EN</text>
<text x="75.9" y="162.3">GND</text>
<text x="134.3" y="163.5">VCC3v3</text>
<text x="249.5" y="164.8">PAN_nFAULT</text>
<text x="9.6" y="171.1">PAN_nFAULT</text>
<text x="34.7" y="188.6">GND</text>
<text x="63.4" y="188.6">GND</text>
<text x="135.9" y="188.6">GND</text>
<text x="230.8" y="192.3">GND</text>
<text x="97.1" y="198.5">GND</text>
</g>
<g font-size="2.3" fill="#bfbebc">
<text x="198.3" y="23.6">R88</text>
<text x="224.6" y="23.6">R27</text>
<text x="170.6" y="41.9">165</text>
<text x="170.6" y="37.9">R84</text>
<text x="85.3" y="44.6">R92</text>
<text x="197.1" y="86.1">R90</text>
<text x="224.6" y="87.4">R96</text>
<text x="113.1" y="184.3">0</text>
<text x="113.1" y="180.3">R218</text>
</g>
<g font-size="2.2">
<text x="158.3" y="203.5">CALICOJACK, LOW SPEEDBOARD</text>
<text x="158.3" y="206.1">Number:</text>
<text x="158.3" y="208.5">File:</text>
<text x="167" y="206.1">CE-00017-SCH</text>
<text x="167" y="208.5">CalicoJack_G_SCH_6.SchDoc</text>
<text x="200.8" y="206.1">Revision:</text>
<text x="204.5" y="208.5">Size:</text>
<text x="210.8" y="208.5">Letter</text>
<text x="212" y="206.1">G04</text>
<text x="220.8" y="208.5">Date:</text>
<text x="227" y="208.5">14-MAR-2018</text>
<text x="253.3" y="208.5">Sheet 6</text>
<text x="267" y="208.5">16</text>
</g>
<g font-size="1.4">
<text x="54.4" y="77.5">2</text>
<text x="60.9" y="73.1">6</text>
<text x="60.9" y="83.5">1</text>
</g>
</svg>
